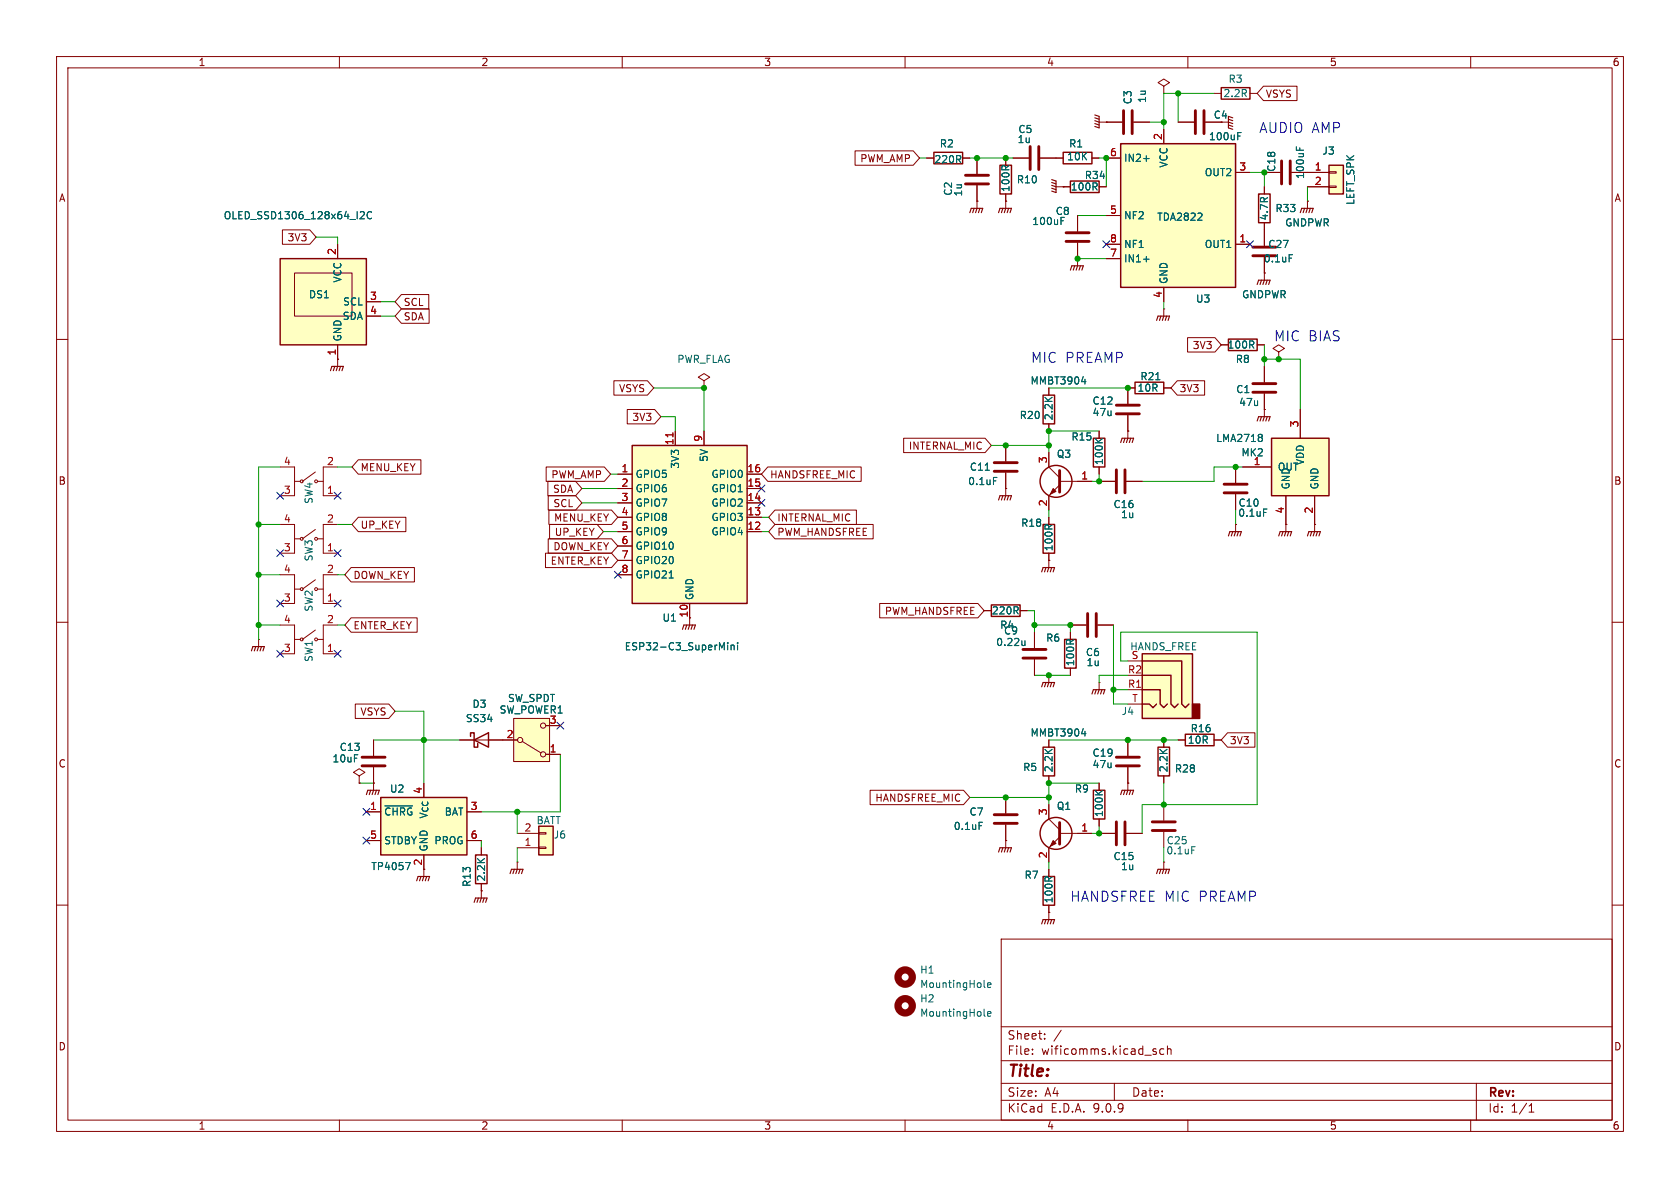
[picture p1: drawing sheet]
<svg xmlns="http://www.w3.org/2000/svg" width="297mm" height="210mm" viewBox="0 0 297 210" stroke-linecap="round" stroke-linejoin="round" font-family="sans-serif">
<g fill="none" stroke="#840000" stroke-width=".18">
<path d="M10 10h277v190h-277zM12 12h273v186h-273zM60 10v2M110 10v2M160 10v2M210 10v2M260 10v2M208.3 21.6h2.8M213.1 21.6h2.8M223.5 33v1.3M223.5 39.4v4M231.1 35.6h.1"/>
<path d="M231.1 35.6v1.2M205.7 54.6h.1M205.7 54.6v1.3M223.5 48.3h.1M223.5 45.5v4M10 60h2M199.4 68.6h1.3M205.7 68.6h1.3M285 60h2M10 110h2M49.5 101.6h2.6v5.1h-2.6M49.5 110.5h2.6v5.1h-2.6"/>
<path d="M52.1 113h1M52.1 104.1h1M55.8 111.4l-2.3 1.6M55.8 102.5l-2.3 1.6M56.1 113h1M56.1 104.1h1M59.7 101.6h-2.6v5.1h2.6M59.7 110.5h-2.6v5.1h2.6M285 110h2M185.4 130.8v1.3M185.4 137.2v1.2M194.3 138.4v1.3"/>
<path d="M199.4 130.8v2.8M199.4 135.6v2.8M177.8 148.6h.1M177.8 148.6v1.3M185.4 142.2v2.6l1.9 1.9M185.4 153.7v1.2M187.3 148l-1.9 1.9v2.5M187.3 147.3h5.7M194.3 144.8v1.3M10 160h2M177 166h108v32h-108zM185.4 161.3h.1"/>
<path d="M185.4 160v2.6M285 160h2M60 198v2M110 198v2M160 198v2M177 194.5h108M177 191.5h108M177 187.5h108M177 181.5h108M182.5 186.3v.1M182.5 185.5v.1M184.7 183.6v.1"/>
<path d="M184.7 182.8v.1M187.6 182.1l-1.3 2M197 191.5v3M204.2 185.9l.3 .2-.3 .3M204.2 185.4l.2 .1M205.7 185.5l-.4-.1-.3 .3v.4l.2 .2h.5M206.4 185.5l.2-.1 .4 .1v.9M206.4 184.9v1.5M210 198v2M260 198v2M261 191.5v6.5M270.3 196.6h.9"/>
<path d="M270.3 195.5l.4-.4v1.5"/>
<circle cx="53.3" cy="104.1" r=".25"/>
<circle cx="53.3" cy="113" r=".25"/>
<circle cx="55.9" cy="113" r=".25"/>
<circle cx="55.9" cy="104.1" r=".25"/>
</g>
<g fill="none" stroke="#840000" stroke-width="1.3">
<circle cx="160" cy="172.7" r="1.27"/>
<circle cx="160" cy="177.8" r="1.27"/>
</g>
<path d="M218.8 24h.4M218.8 23.4h.6M227.9 45h.6M204.3 67.1h.8M191.2 129.7h.8M191.8 129.3v.8M193.6 139.8l.7 .7M194.9 139.8l-.7 .5M174 174.4l.2 .2M174 179.5l.2 .1M174.6 174.1l.6-.1-.1-.2-.3-.1-.2 .2v.6h.5M174.6 179.2l.6-.1-.1-.2-.3-.1-.2 .2v.6h.5" fill="none" stroke="#006464" stroke-width=".18"/>
<g fill="none" stroke="#840000" stroke-width=".25">
<path d="M222.5 34.3h2v5.1h-2zM200.7 67.6h5v2h-5zM184.4 132.1h2v5.1h-2zM193.3 139.7h2v5.1h-2zM184.4 154.9h2v5.1h-2z"/>
<circle cx="186.7" cy="147.3" r="2.82"/>
</g>
<path d="M211.3 19.6v4M212.9 19.6v4M221.5 43.7h4.1M221.5 45.2h4.1M197.4 133.9h4M197.4 135.4h4M187.3 145.4v3.8" fill="none" stroke="#840000" stroke-width=".51"/>
<g fill="none" stroke="#840000" stroke-width=".2">
<path d="M229.9 37.6l.2-.8h2.1l-.3 .8M230.6 36.8l-.2 .8M231.1 36.8l-.2 .8M231.6 36.8l-.2 .8M204.5 56.6l.2-.7h2.1l-.3 .7M205.2 55.9l-.2 .7M205.7 55.9l-.2 .7M206.2 55.9l-.2 .7M222.2 50.3l.3-.8h2l-.2 .8M223 49.5l-.2 .8M223.5 49.5l-.2 .8M224 49.5l-.2 .8"/>
<path d="M176.5 150.6l.3-.7h2l-.2 .7M177.3 149.9l-.3 .7M177.8 149.9l-.3 .7M178.3 149.9l-.2 .7M184.1 163.3l.3-.7h2l-.2 .7M184.9 162.6l-.2 .7M185.4 162.6l-.2 .7M185.9 162.6l-.2 .7"/>
</g>
<path d="M186.2 148.6l.5 .5-1 .5z" fill="#840000" stroke="#840000" stroke-width=".18"/>
<path d="M198.1 25.4h20.3v25.4h-20.3z" fill="#ffffc2"/>
<path d="M198.1 25.4h20.3v25.4h-20.3z" fill="none" stroke="#840000" stroke-width=".25"/>
<path d="M195.6 27.9h2.5M195.6 38.1h2.5M195.6 21.6h2.8M200.4 21.6h2.8M205.7 22.9v2.5M218.4 30.5h2.6M195.6 43.2h2.5M195.6 45.7h2.5M205.7 50.8v2.5M218.4 43.2h2.6M45.7 113h.1M45.7 113v1.3" fill="none" stroke="#840000" stroke-width=".18"/>
<path d="M202.2 28h.9M211.7 38.9h.8M212.4 37.8v.4M202.2 45.8h.9" fill="none" stroke="#006464" stroke-width=".18"/>
<path d="M217.2 22.1l.7 .3M217.2 21.6l.7 .2M217.2 21.1l.7 .2M217.9 20.8l-.7-.2v2l.7 .3M44.4 115.1l.3-.8h2l-.2 .8M45.2 114.3l-.2 .8M45.7 114.3l-.2 .8M46.2 114.3l-.2 .8" fill="none" stroke="#840000" stroke-width=".2"/>
<path d="M198.6 19.6v4M200.2 19.6v4" fill="none" stroke="#840000" stroke-width=".51"/>
<path d="M234.9 29.2h2.6v5.1h-2.6z" fill="#ffffc2"/>
<g fill="none" stroke="#840000" stroke-width=".25">
<path d="M215.9 15.5h5.1v2h-5.1zM165.1 26.9h5.1v2.1h-5.1zM176.8 29.2h2v5.1h-2zM188 26.9h5v2.1h-5zM189.2 32h5.1v2h-5.1zM234.9 29.2h2.6v5.1h-2.6zM217.2 59.9h5v2.1h-5zM184.4 69.9h2v5h-2zM175.3 106.9h5v2.1h-5zM188.2 113h2v5.1h-2z"/>
<circle cx="186.7" cy="85.1" r="2.82"/>
</g>
<g fill="none" stroke="#840000" stroke-width=".18">
<path d="M214.6 16.5h1.3M221 16.5h1.2M163.8 27.9h1.3M170.2 27.9h1.2M172.7 35.6h.1M172.7 27.9v2.8M172.7 32.8v4M177.8 35.6h.1M177.8 27.9v1.3M177.8 34.3v2.5M179.1 27.9h2.8M183.9 27.9h4.1"/>
<path d="M186.7 33h2.5M188 33h.1M190.5 38.1v2.8M193 27.9h1.3M194.3 33h1.3M194.3 21.6h1.3M195.6 21.6h.1M223.5 30.5h2.8M228.3 30.5h6.6M231.1 33h3.8M234.9 30.4h1.3v.2h-1.3zM234.9 32.9h1.3v.2h-1.3z"/>
<path d="M190.5 45.7h.1M190.5 42.9v4.1M177.8 78.7v2.8M185.4 68.6v1.3M185.4 74.9v1.3M199.4 76.2h.1M199.4 68.6v2.8M199.4 73.4v4.1M215.9 61h1.3M222.2 61h1.3M223.5 72.4h.1M223.5 64.8v2.8"/>
<path d="M223.5 69.6v4.1M226.1 62.2l1-.6-1-.6-1.1 .6 1.1 .6v1.3M226.1 63.5h.1M177.8 83.6v2.8M185.4 80v2.6l1.9 1.9M187.3 85.7l-1.9 1.9v2.6M187.3 85.1h5.7M174 108h1.3M180.3 108h1.3M182.9 111.8v2.8M182.9 116.6v2.8M185.4 119.4h.1"/>
<path d="M185.4 119.4v1.3M189.2 110.5h2.8M189.2 111.8v1.2M189.2 118.1v1.3M194.1 110.5h2.7M63.5 137.2l1-.7-1-.6-1 .6 1 .7v1.2M63.5 138.4h.1M66 138.4h.1M66 130.8v2.8M66 135.6v4.1M199.4 138.4h.1M199.4 138.4v1.3"/>
<path d="M91.4 152.4h.1M91.4 152.4v1.3M177.8 141v2.8M177.8 145.8v2.8"/>
</g>
<g fill="none" stroke="#840000" stroke-width=".51">
<path d="M170.7 32.5h4.1M170.7 31h4.1M182.1 25.9v4.1M183.6 25.9v4.1M226.6 28.4v4.1M228.1 28.4v4.1M188.5 42.7h4M188.5 41.1h4M197.4 71.6h4M197.4 73.2h4M221.5 67.8h4.1M221.5 69.3h4.1"/>
<path d="M175.8 83.3h4M175.8 81.8h4M187.3 83.2v3.8M180.8 116.3h4.1M180.8 114.8h4.1M192.3 108.5v4M193.8 108.5v4M64 133.9h4.1M64 135.4h4.1M175.8 145.5h4M175.8 144h4"/>
</g>
<path d="M187.6 39h.4M229.2 26v.6M229.8 26.1v.5M191.2 67.5h.8M191.8 67v.9M174.2 83.1h.7M175.6 84.4h.6M181.2 113.3v.8M181.2 114l-.4 .1M173.1 145.4h.6" fill="none" stroke="#006464" stroke-width=".18"/>
<g fill="none" stroke="#840000" stroke-width=".2">
<path d="M171.4 37.6l.3-.8h2l-.2 .8M172.2 36.8l-.2 .8M172.7 36.8l-.2 .8M173.2 36.8l-.2 .8M176.5 37.6l.3-.8h2l-.2 .8M177.3 36.8l-.3 .8M177.8 36.8l-.3 .8M178.3 36.8l-.2 .8M185.9 31.8l.8 .2v2l-.8-.2M185.9 32.3l.8 .2M185.9 32.8l.8 .2M185.9 33.3l.8 .2"/>
<path d="M193.5 20.3l.8 .3v2l-.8-.2M193.5 20.8l.8 .3M193.5 21.3l.8 .3M193.5 21.8l.8 .3M189.2 47.8l.3-.8h2l-.2 .8M190 47l-.3 .8M190.5 47l-.3 .8M191 47l-.2 .8M198.1 78.2l.3-.7h2l-.2 .7M198.9 77.5l-.3 .7M199.4 77.5l-.3 .7M199.9 77.5l-.3 .7"/>
<path d="M222.2 74.4l.3-.7h2l-.2 .7M223 73.7l-.2 .7M223.5 73.7l-.2 .7M224 73.7l-.2 .7M65.5 139.7l-.2 .8M66 139.7l-.2 .8M66.5 139.7l-.2 .8M184.1 121.4l.3-.7h2l-.2 .7M184.9 120.7l-.2 .7M185.4 120.7l-.2 .7M185.9 120.7l-.2 .7M198.9 139.7l-.3 .8"/>
<path d="M199.4 139.7l-.3 .8M199.9 139.7l-.3 .8M64.8 140.5l.2-.8h2.1l-.3 .8M90.2 154.4l.2-.7h2.1l-.3 .7M90.9 153.7l-.2 .7M91.4 153.7l-.2 .7M91.9 153.7l-.2 .7M198.1 140.5l.3-.8h2l-.2 .8"/>
</g>
<path d="M186.2 86.4l.5 .5-1 .5z" fill="#840000" stroke="#840000" stroke-width=".18"/>
<path d="M111.8 78.7h20.3v28h-20.3z" fill="#ffffc2"/>
<path d="M111.8 78.7h20.3v28h-20.3zM193.3 77.5h2v5.1h-2z" fill="none" stroke="#840000" stroke-width=".25"/>
<g fill="none" stroke="#840000" stroke-width=".18">
<path d="M119.4 76.2v2.5M124.5 76.2v2.5M194.3 76.2v1.3M109.2 83.8h2.6M109.2 86.4h2.6M109.2 88.9h2.6M109.2 91.4h2.6M109.2 94h2.6M109.2 96.5h2.6M109.2 99.1h2.6M132.1 83.8h2.5M132.1 86.4h2.5"/>
<path d="M132.1 88.9h2.5M132.1 91.4h2.5M132.1 94h2.5M194.3 82.6v1.2M109.2 101.6h2.6M121.9 106.7v3.8"/>
</g>
<path d="M119 76.5v.7" fill="none" stroke="#a90000" stroke-width=".18"/>
<path d="M193.6 77.5l.7 .8M194.9 77.5l-.7 .6M118.3 102.2h.7M128.6 113.6v.1M128.6 114v.9M129.2 114v.9M129.2 114.2l.2-.2 .3 .1 .1 .8M130.4 113.6v.1M130.4 114v.9" fill="none" stroke="#006464" stroke-width=".18"/>
<path d="M120.6 111.3l.3-.8h2l-.2 .8M121.4 110.5l-.2 .8M121.9 110.5l-.2 .8M122.4 110.5l-.2 .8" fill="none" stroke="#840000" stroke-width=".2"/>
<path d="M95.2 146.1h2.6v5h-2.6z" fill="#ffffc2"/>
<path d="M209.5 129.8h5.1v2h-5.1zM95.2 146.1h2.6v5h-2.6z" fill="none" stroke="#840000" stroke-width=".25"/>
<path d="M208.3 130.8h1.2M214.6 130.8h1.3M91.4 149.9h3.8M91.4 147.3h3.8M95.2 149.7h1.3v.3h-1.3zM95.2 147.2h1.3v.2h-1.3z" fill="none" stroke="#840000" stroke-width=".18"/>
<path d="M201.9 115.6h8.9v11.4h-8.9z" fill="#ffffc2"/>
<path d="M210.8 124.5h1.3v2.5h-1.3z" fill="#840000" stroke="#840000" stroke-width=".25"/>
<path d="M201.9 115.6h8.9v11.4h-8.9zM201.9 116.8h7v7.7l.6 .6 .7-.6M201.9 119.4h5.1v5.1l.6 .6 .7-.6M201.9 121.9h3.2v2.6l.6 .6 .7-.6M201.9 124.5h1.3l.6 .6 .7-.6M204.7 132.1h2.1v5.1h-2.1zM84.1 151.1h2v5.1h-2z" fill="none" stroke="#840000" stroke-width=".25"/>
<g fill="none" stroke="#840000" stroke-width=".18">
<path d="M205.7 15.2l1.1-.6-1.1-.6-1 .6 1 .6v1.3M205.7 16.5h.1M124.5 67.3l1-.6-1-.7-1.1 .7 1.1 .6v1.3M124.5 68.6h.1M177.8 86.4h.1M177.8 86.4v1.2M199.4 116.8h2.5M199.4 121.9h2.5M199.4 124.5h2.5M205.7 130.8v1.3M205.7 137.2v1.2M85.1 149.9v1.2"/>
<path d="M85.1 156.2v1.3M194.3 147.3h2.8M199.1 147.3h2.8M205.7 152.4h.1M205.7 142.2v2.8M205.7 147.1v2.8M205.7 152.4v1.3"/>
</g>
<path d="M176.5 88.4l.3-.8h2l-.2 .8M177.3 87.6l-.3 .8M177.8 87.6l-.3 .8M178.3 87.6l-.2 .8M204.5 154.4l.2-.7h2.1l-.3 .7M205.2 153.7l-.2 .7M205.7 153.7l-.2 .7M206.2 153.7l-.2 .7" fill="none" stroke="#840000" stroke-width=".2"/>
<path d="M197.4 145.3v4.1M198.9 145.3v4.1M203.7 146.8h4.1M203.7 145.3h4.1" fill="none" stroke="#840000" stroke-width=".51"/>
<path d="M210.7 149.7h.6" fill="none" stroke="#006464" stroke-width=".18"/>
<path d="M49.5 45.7h15.3v15.3h-15.3z" fill="#ffffc2"/>
<path d="M49.5 45.7h15.3v15.3h-15.3z" fill="none" stroke="#840000" stroke-width=".25"/>
<path d="M52.1 48.3h10.1v7.6h-10.1zM59.7 43.2v2.5M64.8 53.3h2.5M64.8 55.9h2.5M59.7 63.5h.1M59.7 61v3.8M194.3 85.1h2.8M199.1 85.1h2.8M74.9 153.7v1.2" fill="none" stroke="#840000" stroke-width=".18"/>
<path d="M63.9 37.4l.4 .1 .1 .3-.8 .9h.8M65.7 37.5a.6 .6 0 0 0-.9 .5 .6 .6 0 0 0 .6 .7l.3-.1" fill="none" stroke="#006464" stroke-width=".18"/>
<path d="M58.4 65.5l.3-.7h2l-.2 .7M59.2 64.8l-.3 .7M59.7 64.8l-.3 .7M60.2 64.8l-.3 .7M73.7 155.7l.2-.8h2l-.2 .8M74.4 154.9l-.2 .8M74.9 154.9l-.2 .8M75.4 154.9l-.2 .8" fill="none" stroke="#840000" stroke-width=".2"/>
<path d="M197.4 83.1v4M198.9 83.1v4" fill="none" stroke="#840000" stroke-width=".51"/>
<path d="M67.3 141h15.2v10.1h-15.2z" fill="#ffffc2"/>
<path d="M67.3 141h15.2v10.1h-15.2z" fill="none" stroke="#840000" stroke-width=".25"/>
<path d="M218.4 92.7h.1M218.4 92.7v1.3M227.3 92.7h.1M227.3 92.7v1.3M232.4 92.7h.1M232.4 92.7v1.3M64.8 143.5h2.5M64.8 148.6h2.5M74.9 151.1v2.6M82.5 143.5h2.6M82.5 148.6h2.6" fill="none" stroke="#840000" stroke-width=".18"/>
<path d="M68 142.5h4.9M71.7 152.5h.8l-.5 1.2" fill="none" stroke="#006464" stroke-width=".18"/>
<path d="M217.2 94.7l.2-.7h2.1l-.3 .7M217.9 94l-.2 .7M218.4 94l-.2 .7M218.9 94l-.2 .7M226.1 94.7l.2-.7h2l-.2 .7M226.8 94l-.2 .7M227.3 94l-.2 .7M227.8 94l-.2 .7M231.1 94.7l.3-.7h2l-.2 .7M231.9 94l-.3 .7M232.4 94l-.2 .7M232.9 94l-.2 .7" fill="none" stroke="#840000" stroke-width=".2"/>
<path d="M90.8 127h6.4v7.6h-6.4z" fill="#ffffc2"/>
<g fill="none" stroke="#840000" stroke-width=".18">
<path d="M49.5 82.6h2.6v5h-2.6M49.5 92.7h2.6v5.1h-2.6M52.1 95.3h1M52.1 85.1h1M55.8 93.6l-2.3 1.7M55.8 83.4l-2.3 1.7M56.1 95.3h1M56.1 85.1h1M59.7 82.6h-2.6v5h2.6M59.7 92.7h-2.6v5.1h2.6M185.4 99.1h.1M185.4 91.4v1.3"/>
<path d="M185.4 97.8v2.5M81.3 130.8h10.1M90.8 127h6.4v7.6h-6.4zM92.3 131.1l3.3 2M96.5 133.4h2.6M96.5 128.3h2.6"/>
<circle cx="53.3" cy="95.2" r=".25"/>
<circle cx="53.3" cy="85.1" r=".25"/>
<circle cx="55.9" cy="95.2" r=".25"/>
<circle cx="55.9" cy="85.1" r=".25"/>
<circle cx="91.9" cy="130.8" r=".46"/>
<circle cx="96" cy="133.4" r=".46"/>
<circle cx="96" cy="128.3" r=".46"/>
</g>
<path d="M184.1 101.1l.3-.8h2l-.2 .8M184.9 100.3l-.2 .8M185.4 100.3l-.2 .8M185.9 100.3l-.2 .8" fill="none" stroke="#840000" stroke-width=".2"/>
<path d="M184.4 92.7h2v5.1h-2zM83.2 130.2v-.7h.6v2.6h.7v-.7M83.8 130.8l2.6-1.3v2.6z" fill="none" stroke="#840000" stroke-width=".25"/>
<path d="M224.8 77.5h10.1v10.1h-10.1z" fill="#ffffc2"/>
<path d="M224.8 77.5h10.1v10.1h-10.1z" fill="none" stroke="#840000" stroke-width=".25"/>
<g fill="none" stroke="#840000" stroke-width=".18">
<path d="M223.4 15.2h5.9v2.6h-5.9l-1.2-1.3zM151.2 26.7h10.2l1.2 1.2-1.2 1.3h-10.2zM163.8 27.9h1.3M170.2 27.9h1.2M172.7 35.6h.1M172.7 27.9v2.8M172.7 32.8v2.8M177.8 35.6h.1M177.8 27.9v1.3M177.8 34.3v1.3M179.1 27.9h2.8M183.9 27.9h4.1"/>
<path d="M188 33h.1M188 33h1.2M190.5 38.1v2.8M193 27.9h1.3M194.3 33h1.3M195.6 21.6h.1M195.6 21.6h2.8M195.6 27.9h2.5M195.6 38.1h2.5M200.4 21.6h2.8M205.7 22.9v2.5M208.3 21.6h2.8"/>
<path d="M213.1 21.6h2.8M218.4 30.5h2.6M223.5 30.5h2.8M223.5 33v1.3M223.5 39.4v4M228.3 30.5h6.6M231.1 35.6h.1M231.1 33h3.8M49.9 40.6h4.9l1.1 1.3-1.1 1.3h-4.9zM59.7 43.2v2.5M64.8 53.3h2.5M64.8 55.9h2.5"/>
<path d="M71 54.6h4.9v2.6h-4.9l-1.2-1.3zM71 52.1h4.8v2.5h-4.8l-1.2-1.3zM190.5 45.7h.1M190.5 42.9v2.8M195.6 43.2h2.5M195.6 45.7h2.5M205.7 50.8v2.5M209.9 59.7h4.9l1.1 1.3-1.1 1.2h-4.9zM218.4 43.2h2.6M223.5 48.3h.1M223.5 45.5v2.8M59.7 63.5h.1"/>
<path d="M59.7 61v2.5M108.5 67.3h6l1.1 1.3-1.1 1.3h-6zM110.9 72.4h4.8l1.1 1.3-1.1 1.2h-4.8zM119.4 76.2v2.5M124.5 76.2v2.5M159.8 77.5h14.3l1.2 1.2-1.2 1.3h-14.3zM177.8 78.7v2.8M185.4 68.6v1.3M185.4 74.9v1.3M194.3 76.2v1.3M199.4 76.2h.1M199.4 73.4v2.8"/>
<path d="M200.7 68.6h-1.3v2.8M205.7 68.6h1.3M208.1 67.3h4.9v2.6h-4.9l-1.1-1.3zM215.9 61h1.3M222.2 61h1.3M223.5 72.4h.1M223.5 64.8v2.8M223.5 69.6v2.8M229.9 72.4v5.1M63.3 81.3h11.1v2.5h-11.1l-1.1-1.2zM63.3 91.4h8.5v2.6h-8.5l-1.1-1.3zM96.4 97.8h11.7l1.1 1.3-1.1 1.2h-11.7z"/>
<path d="M96.6 82.5h10.2l1.1 1.3-1.1 1.3h-10.2zM96.9 85.1h4.9l1.1 1.3-1.1 1.2h-4.9zM96.9 95.2h11.2l1.1 1.3-1.1 1.3h-11.2zM96.9 87.6h4.9l1.1 1.3-1.1 1.3h-4.9zM97 90.2h11.1l1.1 1.2-1.1 1.3h-11.1zM97.2 92.7h8.4l1.1 1.3-1.1 1.3h-8.4zM109.2 83.8h2.6M109.2 86.4h2.6M109.2 88.9h2.6M109.2 91.4h2.6M109.2 94h2.6M109.2 96.5h2.6"/>
<path d="M109.2 99.1h2.6M132.1 83.8h2.5M132.1 86.4h2.5M132.1 88.9h2.5M132.1 91.4h2.5M132.1 94h2.5M135.7 82.5h16.5v2.6h-16.5l-1.1-1.3zM137 92.7h17.4v2.6h-17.4l-1.1-1.3zM137 90.2h14.4v2.5h-14.4l-1.1-1.3zM177.8 86.4h.1M177.8 83.6v2.8M185.4 99.1h.1"/>
<path d="M185.4 80v2.6M185.4 87.6v2.6M185.4 91.4v1.3M185.4 97.8v1.3M190.5 85.1h2.5M194.3 82.6v1.2M194.3 85.1h2.8M199.1 85.1h2.8M218.4 92.7h.1M218.4 82.6v2.7M218.4 87.4v2.8M219.7 82.6h5.1"/>
<path d="M227.3 92.7h.1M227.3 87.6v5.1M232.4 92.7h.1M232.4 87.6v5.1M62.1 109.2h11.6v2.6h-11.6l-1.1-1.3zM62.1 100.3h11.2v2.6h-11.2l-1.1-1.3zM109.2 101.6h2.6M121.9 106.7v2.5M155.5 106.7h17.4l1.1 1.3-1.1 1.2h-17.4zM174 108h1.3M180.3 108h1.3M182.9 111.8v2.8"/>
<path d="M182.9 116.6v2.8M185.4 119.4h.1M189.2 110.5h2.8M189.2 111.8v1.2M189.2 118.1v1.3M194.1 110.5h2.7M62.8 124.5h5.9l1.1 1.2-1.1 1.3h-5.9zM63.5 138.4h.1M66 138.4h.1M66 130.8v2.8M66 135.6v2.8M81.3 130.8h2.5"/>
<path d="M86.4 130.8h5M96.5 133.4h2.6M96.5 128.3h2.6M153.8 139.7h16.5l1.1 1.3-1.1 1.2h-16.5zM185.4 130.8v1.3M185.4 137.2v1.2M194.3 120.7h.1M194.3 120.7v1.2M194.3 138.4v1.3M199.4 138.4h.1M199.4 130.8v2.8M199.4 135.6v2.8"/>
<path d="M205.7 130.8v1.3M205.7 137.2v1.2M208.3 130.8h1.2M214.6 130.8h1.3M217 129.5h4.9v2.6h-4.9l-1.1-1.3zM64.8 143.5h2.5M64.8 148.6h2.5M74.9 151.1v2.6M82.5 143.5h2.6M82.5 148.6h2.6M85.1 157.5h.1M85.1 149.9v1.2"/>
<path d="M85.1 156.2v2.6M177.8 148.6h.1M177.8 141v2.8M177.8 145.8v2.8M185.4 142.2v2.6M185.4 149.9v2.5M185.4 153.7v1.2M190.5 147.3h2.5M194.3 144.8v1.3M194.3 147.3h2.8M199.1 147.3h2.8M185.4 161.3h.1"/>
<path d="M185.4 160v1.3"/>
</g>
<g fill="none" stroke="#006464" stroke-width=".18">
<path d="M63.9 37.4l.4 .1 .1 .3-.8 .9h.8M65.7 37.5a.6 .6 0 0 0-.9 .5 .6 .6 0 0 0 .6 .7l.3-.1M187.6 39h.4M202.2 28h.9M211.7 38.9h.8M212.4 37.8v.4M218.8 24h.4M218.8 23.4h.6M229.2 26v.6M229.8 26.1v.5M202.2 45.8h.9M227.9 45h.6"/>
<path d="M191.2 67.5h.8M191.8 67v.9M193.6 77.5l.7 .8M194.9 77.5l-.7 .6M204.3 67.1h.8M222.9 76.8l.3 .2-.3 .3 .3 .3v.2l-.3 .2M174.2 83.1h.7M175.6 84.4h.6M223.4 90h.6M118.3 102.2h.7M128.6 113.6v.1M128.6 114v.9"/>
<path d="M129.2 114v.9M129.2 114.2l.2-.2 .3 .1 .1 .8M130.4 113.6v.1M130.4 114v.9M181.2 113.3v.8M181.2 114l-.4 .1M191.2 129.7h.8M191.8 129.3v.8M193.6 139.8l.7 .7M194.9 139.8l-.7 .5M68 142.5h4.9M71.7 152.5h.8l-.5 1.2"/>
<path d="M173.1 145.4h.6"/>
</g>
<path d="M216.4 87.1h4.1M216.4 85.6h4.1" fill="none" stroke="#840000" stroke-width=".51"/>
<path d="M193 122.7l.3-.8h2l-.2 .8M193.8 121.9l-.3 .8M194.3 121.9l-.2 .8M194.8 121.9l-.2 .8M83.8 159.5l.3-.7h2l-.2 .7M84.6 158.8l-.3 .7M85.1 158.8l-.3 .7M85.6 158.8l-.3 .7" fill="none" stroke="#840000" stroke-width=".2"/>
<g fill="none" stroke="#009600" stroke-width=".18">
<path d="M208.3 16.5v5.1M214.6 16.5h-8.9v6.4M162.6 27.9h1.2M171.4 27.9h7.7M190.5 38.1h5.1M194.3 27.9h1.3v5.1M203.2 21.6h2.5M221 30.5h2.5v2.5M231.1 33v2.6M55.9 41.9h3.8v1.3M67.3 55.9h2.5M67.3 53.3h2.5"/>
<path d="M190.5 45.7h5.1M205.7 53.3v1.3M115.6 68.6h8.9v7.6M116.8 73.7h2.6v2.5M175.3 78.7h10.1M185.4 68.6h14M194.3 76.2h-8.9v3.8M223.5 63.5h6.4v8.9M223.5 61v3.8M45.7 92.7h3.8M49.5 82.6h-3.8v30.4M59.7 82.6h2.5"/>
<path d="M59.7 92.7h2.5M102.9 88.9h6.3M102.9 86.4h6.3M106.7 94h2.5M107.9 83.8h1.3M134.6 94h1.3M134.6 91.4h1.3M185.4 90.2v1.2M194.3 83.8v1.3h-1.3M218.4 90.2v2.5M219.7 82.6h-5.1v2.5h-12.7M45.7 110.5h3.8"/>
<path d="M45.7 101.6h3.8M59.7 110.5h1.3M59.7 101.6h1.3M181.6 108h1.3v3.8M182.9 110.5h6.3v1.3M182.9 119.4h6.3M196.8 110.5v14h2.6M199.4 119.4h-5.1v1.3M199.4 116.8h-1.3v-5h24.1v30.4h-20.3v5.1M63.5 138.4h2.5M66 130.8h15.3M69.8 125.7h5.1v12.7"/>
<path d="M99.1 133.4v10.1h-14M185.4 130.8h22.9M194.3 138.4h-8.9v3.8M196.8 121.9h2.6M205.7 138.4v3.8M85.1 148.6v1.3M91.4 143.5v3.8M91.4 149.9v2.5M171.4 141h14M185.4 152.4v1.3M194.3 146.1v1.2h-1.3M205.7 149.9v2.5"/>
</g>
<g fill="none" stroke="#000084" stroke-width=".18">
<path d="M195 42.6l1.2 1.2M196.2 42.6l-1.2 1.2M220.4 42.6l1.2 1.2M221.6 42.6l-1.2 1.2M48.9 97.2l1.2 1.2M48.9 87l1.2 1.2M50.1 97.2l-1.2 1.2M50.1 87l-1.2 1.2M59.1 97.2l1.2 1.2M59.1 87l1.2 1.2M60.3 87l-1.2 1.2M60.3 97.2l-1.2 1.2"/>
<path d="M134 88.3l1.2 1.2M134 85.8l1.2 1.2M135.2 88.3l-1.2 1.2M135.2 85.8l-1.2 1.2M48.9 115l1.2 1.2M48.9 106.1l1.2 1.2M50.1 115l-1.2 1.2M50.1 106.1l-1.2 1.2M59.1 106.1l1.2 1.2M59.1 115l1.2 1.2M60.3 106.1l-1.2 1.2M60.3 115l-1.2 1.2"/>
<path d="M108.6 101l1.2 1.2M109.8 101l-1.2 1.2M98.5 127.7l1.2 1.2M99.7 127.7l-1.2 1.2M64.2 142.9l1.2 1.2M64.2 148l1.2 1.2M65.4 142.9l-1.2 1.2M65.4 148l-1.2 1.2"/>
</g>
<path d="M119 76.5v.7" fill="none" stroke="#a90000" stroke-width=".18"/>
<g fill="#009600" stroke="#009600" stroke-width=".18">
<circle cx="196.8" cy="121.9" r=".46"/>
<circle cx="205.7" cy="130.8" r=".46"/>
<circle cx="205.7" cy="142.2" r=".46"/>
<circle cx="199.4" cy="130.8" r=".46"/>
<circle cx="185.4" cy="138.4" r=".46"/>
<circle cx="177.8" cy="78.7" r=".46"/>
<circle cx="185.4" cy="76.2" r=".46"/>
<circle cx="185.4" cy="78.7" r=".46"/>
<circle cx="194.3" cy="85.1" r=".46"/>
<circle cx="218.4" cy="82.6" r=".46"/>
<circle cx="189.2" cy="110.5" r=".46"/>
<circle cx="205.7" cy="21.6" r=".46"/>
<circle cx="208.3" cy="16.5" r=".46"/>
<circle cx="223.5" cy="30.5" r=".46"/>
<circle cx="226.1" cy="63.5" r=".46"/>
<circle cx="223.5" cy="63.5" r=".46"/>
<circle cx="199.4" cy="68.6" r=".46"/>
<circle cx="190.5" cy="45.7" r=".46"/>
<circle cx="177.8" cy="27.9" r=".46"/>
<circle cx="172.7" cy="27.9" r=".46"/>
<circle cx="195.6" cy="27.9" r=".46"/>
<circle cx="185.4" cy="141" r=".46"/>
<circle cx="185.4" cy="119.4" r=".46"/>
<circle cx="182.9" cy="110.5" r=".46"/>
<circle cx="194.3" cy="147.3" r=".46"/>
<circle cx="177.8" cy="141" r=".46"/>
<circle cx="45.7" cy="110.5" r=".46"/>
<circle cx="45.7" cy="92.7" r=".46"/>
<circle cx="45.7" cy="101.6" r=".46"/>
<circle cx="124.5" cy="68.6" r=".46"/>
<circle cx="91.4" cy="143.5" r=".46"/>
<circle cx="74.9" cy="130.8" r=".46"/>
</g>
<text font-size="2.8" fill="#840000" x="178" y="190.9">Title:</text>
<g font-size="2.5" fill="#0000c2">
<text x="222.5" y="23.7">AUDIO AMP</text>
<text x="182.2" y="64.4">MIC PREAMP</text>
<text x="225.2" y="60.6">MIC BIAS</text>
<text x="189.1" y="159.6">HANDSFREE MIC PREAMP</text>
</g>
<g font-size="2.1" fill="#840000">
<text x="178" y="184">Sheet:</text>
<text x="178" y="186.7">File:</text>
<text x="184.1" y="186.7">wificomms.kicad_sch</text>
<text x="178" y="196.9">KiCad</text>
<text x="178" y="194.1">Size:</text>
<text x="184.7" y="194.1">A4</text>
<text x="185.7" y="196.9">E.D.A.</text>
<text x="193.3" y="196.9">9.0.9</text>
<text x="200" y="194.1">Date:</text>
<text x="263" y="194.3">Rev:</text>
<text x="263" y="196.9">Id:</text>
<text x="267.1" y="196.9">1/1</text>
</g>
<g font-size="1.8" fill="#840000">
<text x="35" y="11.9">1</text>
<text x="85" y="11.9">2</text>
<text x="135" y="11.9">3</text>
<text x="185" y="11.9">4</text>
<text x="235" y="11.9">5</text>
<text x="285" y="11.9">6</text>
<text x="223.7" y="17.5">VSYS</text>
<text x="152" y="28.9">PWM_AMP</text>
<text x="10.3" y="35.9">A</text>
<text x="285.3" y="35.9">A</text>
<text x="50.7" y="42.9">3V3</text>
<text x="71.3" y="56.8">SDA</text>
<text x="71.3" y="54.3">SCL</text>
<text x="210.8" y="61.9">3V3</text>
<text x="109.3" y="69.5">VSYS</text>
<text x="208.4" y="69.5">3V3</text>
<text x="111.7" y="74.6">3V3</text>
<text x="63.7" y="83.5">MENU_KEY</text>
<text x="160.6" y="79.7">INTERNAL_MIC</text>
<text x="10.3" y="85.9">B</text>
<text x="97.4" y="84.8">PWM_AMP</text>
<text x="97.7" y="87.3">SDA</text>
<text x="97.7" y="89.9">SCL</text>
<text x="136" y="84.8">HANDSFREE_MIC</text>
<text x="285.3" y="85.9">B</text>
<text x="63.7" y="93.7">UP_KEY</text>
<text x="97.9" y="92.4">MENU_KEY</text>
<text x="98" y="94.9">UP_KEY</text>
<text x="137.3" y="94.9">PWM_HANDSFREE</text>
<text x="137.3" y="92.4">INTERNAL_MIC</text>
<text x="97.2" y="100">ENTER_KEY</text>
<text x="97.7" y="97.5">DOWN_KEY</text>
<text x="62.4" y="102.6">DOWN_KEY</text>
<text x="62.4" y="111.4">ENTER_KEY</text>
<text x="156.3" y="108.9">PWM_HANDSFREE</text>
<text x="63.6" y="126.7">VSYS</text>
<text x="217.3" y="131.8">3V3</text>
<text x="10.3" y="135.9">C</text>
<text x="285.3" y="135.9">C</text>
<text x="154.6" y="141.9">HANDSFREE_MIC</text>
<text x="10.3" y="185.9">D</text>
<text x="285.3" y="185.9">D</text>
<text x="35" y="199.9">1</text>
<text x="85" y="199.9">2</text>
<text x="135" y="199.9">3</text>
<text x="185" y="199.9">4</text>
<text x="235" y="199.9">5</text>
<text x="285" y="199.9">6</text>
</g>
<g font-size="1.8" fill="#006464">
<text x="216.2" y="17.4">2.2R</text>
<text x="217.1" y="14.8">R3</text>
<text x="179.9" y="23.7">C5</text>
<text x="200.3" y="18.5" transform="rotate(-90 200.3 18.5)">C3</text>
<text x="202.8" y="18.3" transform="rotate(-90 202.8 18.3)">1u</text>
<text x="214.5" y="21.2">C4</text>
<text x="165.1" y="29.1">220R</text>
<text x="166" y="26.3">R2</text>
<text x="179.8" y="25.5">1u</text>
<text x="188.6" y="28.5">10K</text>
<text x="188.9" y="26.3">R1</text>
<text x="198.6" y="28.8">IN2+</text>
<text x="206.6" y="29.7" transform="rotate(-90 206.6 29.7)">VCC</text>
<text x="213.6" y="25">100uF</text>
<text x="233.7" y="27.5">J3</text>
<text x="168.5" y="34.7" transform="rotate(-90 168.5 34.7)">C2</text>
<text x="170.3" y="34.8" transform="rotate(-90 170.3 34.8)">1u</text>
<text x="178.7" y="34" transform="rotate(-90 178.7 34)">100R</text>
<text x="179.7" y="32.6">R10</text>
<text x="189.2" y="33.9">100R</text>
<text x="191.7" y="31.9">R34</text>
<text x="212.9" y="31.3">OUT2</text>
<text x="225.7" y="30.5" transform="rotate(-90 225.7 30.5)">C18</text>
<text x="230.7" y="31.7" transform="rotate(-90 230.7 31.7)">100uF</text>
<text x="39.5" y="39">OLED_SSD1306_128x64_I2C</text>
<text x="182.4" y="40">100uF</text>
<text x="186.5" y="38.2">C8</text>
<text x="198.6" y="39">NF2</text>
<text x="204.5" y="39.2">TDA2822</text>
<text x="224.4" y="39.1" transform="rotate(-90 224.4 39.1)">4.7R</text>
<text x="225.4" y="37.7">R33</text>
<text x="227.1" y="40.2">GNDPWR</text>
<text x="239.6" y="36.3" transform="rotate(-90 239.6 36.3)">LEFT_SPK</text>
<text x="198.6" y="44">NF1</text>
<text x="198.6" y="46.6">IN1+</text>
<text x="212.9" y="44">OUT1</text>
<text x="223.3" y="46.6">0.1uF</text>
<text x="224.1" y="44">C27</text>
<text x="54.5" y="52.9">DS1</text>
<text x="60.6" y="50.1" transform="rotate(-90 60.6 50.1)">VCC</text>
<text x="206.6" y="50.3" transform="rotate(-90 206.6 50.3)">GND</text>
<text x="211.3" y="53.7">U3</text>
<text x="219.5" y="52.9">GNDPWR</text>
<text x="60.5" y="56.7">SDA</text>
<text x="60.6" y="54.2">SCL</text>
<text x="60.6" y="60.5" transform="rotate(-90 60.6 60.5)">GND</text>
<text x="119.6" y="64.4">PWR_FLAG</text>
<text x="216.9" y="61.8">100R</text>
<text x="218.4" y="64.4">R8</text>
<text x="182.1" y="68.2">MMBT3904</text>
<text x="193" y="71.7">C12</text>
<text x="201" y="69.4">10R</text>
<text x="201.5" y="67.4">R21</text>
<text x="218.4" y="69.7">C1</text>
<text x="219" y="72">47u</text>
<text x="180.2" y="74.3">R20</text>
<text x="186.3" y="74.4" transform="rotate(-90 186.3 74.4)">2.2K</text>
<text x="193" y="73.8">47u</text>
<text x="120.2" y="83" transform="rotate(-90 120.2 83)">3V3</text>
<text x="125.3" y="81.7" transform="rotate(-90 125.3 81.7)">5V</text>
<text x="171.4" y="83.4">C11</text>
<text x="186.7" y="81.1">Q3</text>
<text x="189.3" y="78.1">R15</text>
<text x="195.2" y="82.3" transform="rotate(-90 195.2 82.3)">100K</text>
<text x="214.9" y="78.3">LMA2718</text>
<text x="219.4" y="80.9">MK2</text>
<text x="225.8" y="83.4">OUT</text>
<text x="230.7" y="82.3" transform="rotate(-90 230.7 82.3)">VDD</text>
<text x="55.5" y="89.2" transform="rotate(-90 55.5 89.2)">SW4</text>
<text x="112.3" y="84.7">GPIO5</text>
<text x="112.3" y="87.2">GPIO6</text>
<text x="112.3" y="89.8">GPIO7</text>
<text x="125.7" y="84.7">GPIO0</text>
<text x="125.7" y="87.2">GPIO1</text>
<text x="125.7" y="89.8">GPIO2</text>
<text x="171.1" y="86">0.1uF</text>
<text x="218.9" y="89.8">C10</text>
<text x="228.2" y="86.6" transform="rotate(-90 228.2 86.6)">GND</text>
<text x="233.3" y="86.6" transform="rotate(-90 233.3 86.6)">GND</text>
<text x="112.3" y="92.3">GPIO8</text>
<text x="112.3" y="94.8">GPIO9</text>
<text x="125.7" y="92.3">GPIO3</text>
<text x="125.7" y="94.8">GPIO4</text>
<text x="180.4" y="93.3">R18</text>
<text x="196.8" y="90">C16</text>
<text x="198.1" y="91.8">1u</text>
<text x="218.8" y="91.5">0.1uF</text>
<text x="55.5" y="99.3" transform="rotate(-90 55.5 99.3)">SW3</text>
<text x="112.3" y="97.4">GPIO10</text>
<text x="112.3" y="99.9">GPIO20</text>
<text x="186.3" y="97.5" transform="rotate(-90 186.3 97.5)">100R</text>
<text x="112.3" y="102.5">GPIO21</text>
<text x="122.8" y="106.2" transform="rotate(-90 122.8 106.2)">GND</text>
<text x="55.5" y="108.2" transform="rotate(-90 55.5 108.2)">SW2</text>
<text x="117" y="110.1">U1</text>
<text x="175.2" y="108.8">220R</text>
<text x="176.7" y="111.4">R4</text>
<text x="177.4" y="112.4">C9</text>
<text x="184.8" y="113.6">R6</text>
<text x="55.5" y="117.1" transform="rotate(-90 55.5 117.1)">SW1</text>
<text x="110.3" y="115.2">ESP32-C3_SuperMini</text>
<text x="176" y="114.4">0.22u</text>
<text x="190.1" y="117.9" transform="rotate(-90 190.1 117.9)">100R</text>
<text x="191.9" y="116.2">C6</text>
<text x="192" y="118">1u</text>
<text x="199.7" y="115.2">HANDS_FREE</text>
<text x="83.4" y="125.3">D3</text>
<text x="89.7" y="124.3">SW_SPDT</text>
<text x="82.3" y="127.9">SS34</text>
<text x="88.2" y="126.3">SW_POWER1</text>
<text x="182.1" y="130.4">MMBT3904</text>
<text x="198.2" y="126.6">J4</text>
<text x="209.9" y="131.7">10R</text>
<text x="210.4" y="129.6">R16</text>
<text x="58.7" y="135">10uF</text>
<text x="60" y="132.9">C13</text>
<text x="180.8" y="136.5">R5</text>
<text x="186.3" y="136.6" transform="rotate(-90 186.3 136.6)">2.2K</text>
<text x="193" y="134">C19</text>
<text x="193" y="136">47u</text>
<text x="206.6" y="136.6" transform="rotate(-90 206.6 136.6)">2.2K</text>
<text x="207.6" y="136.8">R28</text>
<text x="68.8" y="140.3">U2</text>
<text x="186.7" y="143.4">Q1</text>
<text x="189.9" y="140.3">R9</text>
<text x="67.8" y="144.4">~{CHRG}</text>
<text x="67.8" y="149.5">STDBY</text>
<text x="75.8" y="144.9" transform="rotate(-90 75.8 144.9)">V_{CC}</text>
<text x="76.7" y="149.5">PROG</text>
<text x="78.5" y="144.4">BAT</text>
<text x="94.8" y="145.9">BATT</text>
<text x="97.8" y="148.4">J6</text>
<text x="168.5" y="146.9">0.1uF</text>
<text x="171.3" y="144.4">C7</text>
<text x="195.2" y="144.5" transform="rotate(-90 195.2 144.5)">100K</text>
<text x="206.2" y="149.5">C25</text>
<text x="65.5" y="154">TP4057</text>
<text x="75.8" y="150.6" transform="rotate(-90 75.8 150.6)">GND</text>
<text x="86" y="155.9" transform="rotate(-90 86 155.9)">2.2K</text>
<text x="181" y="155.5">R7</text>
<text x="196.8" y="152.2">C15</text>
<text x="198.1" y="154">1u</text>
<text x="206.1" y="151.2">0.1uF</text>
<text x="83.4" y="156.9" transform="rotate(-90 83.4 156.9)">R13</text>
<text x="186.3" y="159.8" transform="rotate(-90 186.3 159.8)">100R</text>
<text x="162.6" y="172.3">H1</text>
<text x="162.6" y="174.9">MountingHole</text>
<text x="162.6" y="177.4">H2</text>
<text x="162.6" y="179.9">MountingHole</text>
</g>
<g font-size="1.8" fill="#a90000">
<text x="196.1" y="27.7">6</text>
<text x="205.5" y="24.8" transform="rotate(-90 205.5 24.8)">2</text>
<text x="219" y="30.2">3</text>
<text x="232.3" y="30.2">1</text>
<text x="232.3" y="32.8">2</text>
<text x="196.1" y="37.8">5</text>
<text x="59.4" y="45.2" transform="rotate(-90 59.4 45.2)">2</text>
<text x="196.1" y="42.9">8</text>
<text x="196.1" y="45.5">7</text>
<text x="219" y="42.9">1</text>
<text x="65.3" y="53.1">3</text>
<text x="205.5" y="52.8" transform="rotate(-90 205.5 52.8)">4</text>
<text x="65.3" y="55.6">4</text>
<text x="59.4" y="62.9" transform="rotate(-90 59.4 62.9)">1</text>
<text x="229.6" y="75.6" transform="rotate(-90 229.6 75.6)">3</text>
<text x="50.1" y="82.3">4</text>
<text x="57.7" y="82.3">2</text>
<text x="109.8" y="83.6">1</text>
<text x="119.1" y="78.8" transform="rotate(-90 119.1 78.8)">11</text>
<text x="124.2" y="78.2" transform="rotate(-90 124.2 78.2)">9</text>
<text x="132" y="83.6">16</text>
<text x="185.2" y="82" transform="rotate(-90 185.2 82)">3</text>
<text x="221.5" y="82.3">1</text>
<text x="50.1" y="87.4">3</text>
<text x="57.7" y="87.4">1</text>
<text x="109.8" y="86.1">2</text>
<text x="109.8" y="88.6">3</text>
<text x="132" y="86.1">15</text>
<text x="132" y="88.6">14</text>
<text x="185.2" y="89.6" transform="rotate(-90 185.2 89.6)">2</text>
<text x="191.1" y="84.8">1</text>
<text x="50.1" y="92.5">4</text>
<text x="57.7" y="92.5">2</text>
<text x="109.8" y="91.2">4</text>
<text x="109.8" y="93.7">5</text>
<text x="132" y="91.2">13</text>
<text x="132" y="93.7">12</text>
<text x="227.1" y="90.9" transform="rotate(-90 227.1 90.9)">4</text>
<text x="232.2" y="90.9" transform="rotate(-90 232.2 90.9)">2</text>
<text x="50.1" y="101.3">4</text>
<text x="50.1" y="97.5">3</text>
<text x="57.7" y="101.3">2</text>
<text x="57.7" y="97.5">1</text>
<text x="109.8" y="96.3">6</text>
<text x="109.8" y="98.8">7</text>
<text x="109.8" y="101.3">8</text>
<text x="50.1" y="106.4">3</text>
<text x="57.7" y="106.4">1</text>
<text x="50.1" y="110.2">4</text>
<text x="57.7" y="110.2">2</text>
<text x="121.7" y="109.3" transform="rotate(-90 121.7 109.3)">10</text>
<text x="50.1" y="115.3">3</text>
<text x="57.7" y="115.3">1</text>
<text x="199.3" y="119.1">R2</text>
<text x="200" y="116.6">S</text>
<text x="199.3" y="121.7">R1</text>
<text x="200.1" y="124.2">T</text>
<text x="89.5" y="130.6">2</text>
<text x="97.1" y="128">3</text>
<text x="97.1" y="133.1">1</text>
<text x="65.3" y="143.3">1</text>
<text x="74.7" y="140.4" transform="rotate(-90 74.7 140.4)">4</text>
<text x="83.1" y="143.3">3</text>
<text x="65.3" y="148.3">5</text>
<text x="83.1" y="148.3">6</text>
<text x="92.6" y="149.6">1</text>
<text x="92.6" y="147.1">2</text>
<text x="185.2" y="144.2" transform="rotate(-90 185.2 144.2)">3</text>
<text x="191.1" y="147.1">1</text>
<text x="74.7" y="153.1" transform="rotate(-90 74.7 153.1)">2</text>
<text x="185.2" y="151.8" transform="rotate(-90 185.2 151.8)">2</text>
</g>
</svg>
